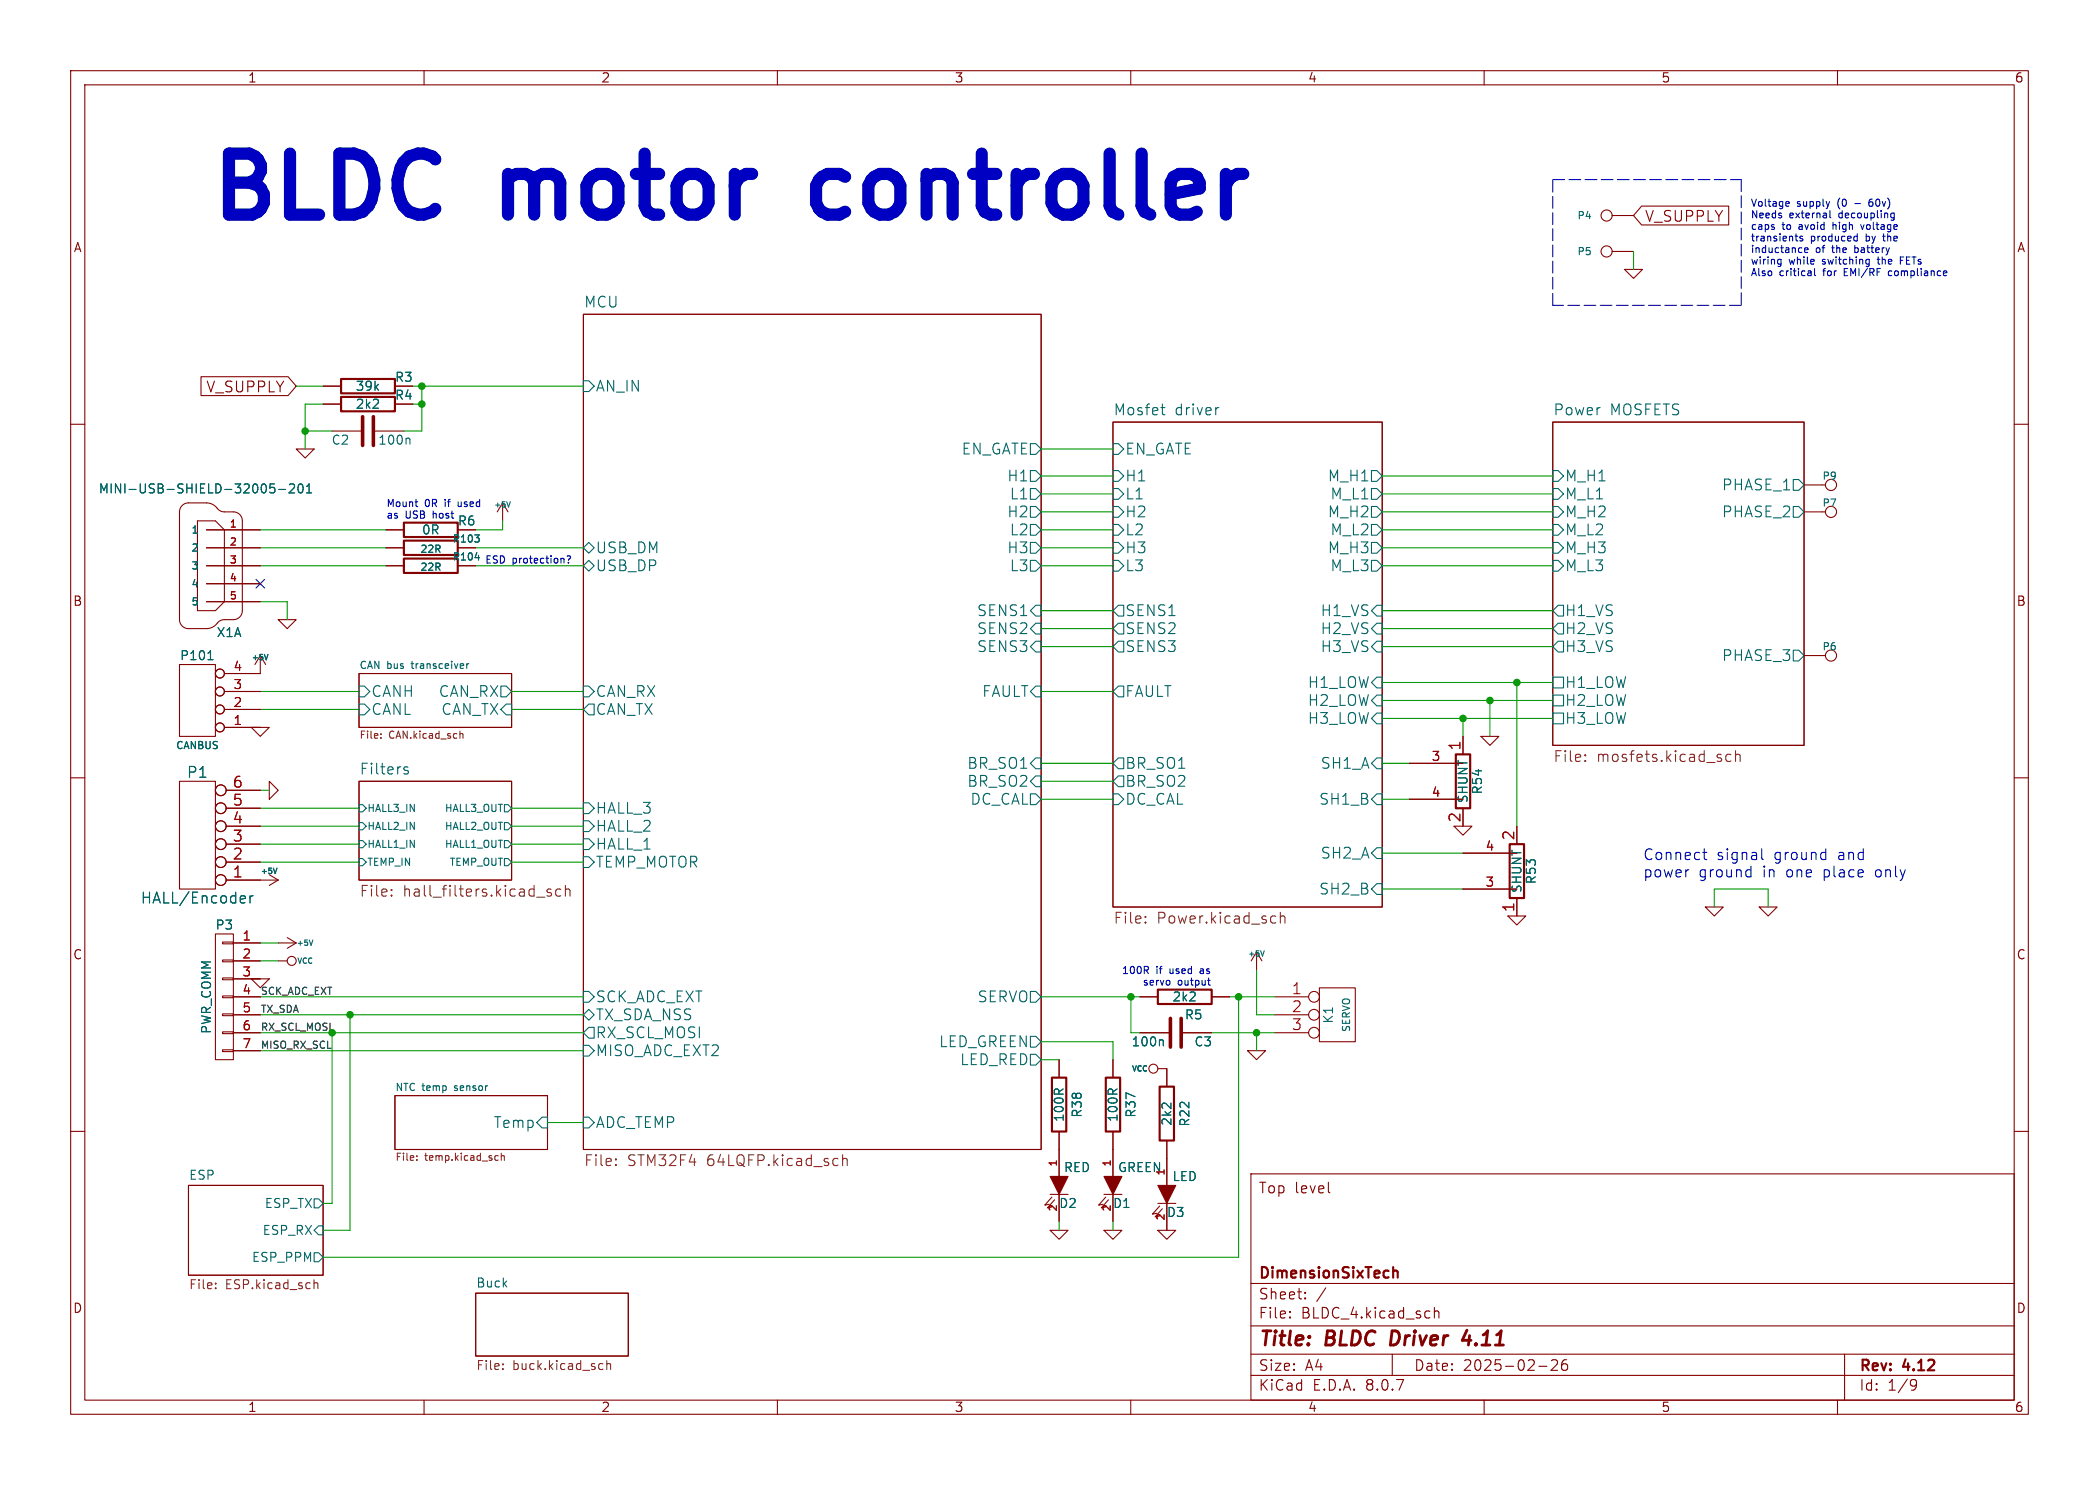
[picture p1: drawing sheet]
<svg xmlns="http://www.w3.org/2000/svg" width="297mm" height="210mm" viewBox="0 0 297 210" stroke-linecap="round" stroke-linejoin="round" font-family="sans-serif">
<g fill="none" stroke="#840000" stroke-width=".15">
<path d="M10 10h277v190h-277zM12 12h273v186h-273zM60 10v2M110 10v2M160 10v2M210 10v2M260 10v2M228.1 30.5h3M228.1 35.6h3M229.9 38.1h2.5l-1.3 1.3zM232.3 29.1h12.3v2.7h-12.3l-1.2-1.3zM28.4 53.3h12.4l1.1 1.3-1.1 1.3h-12.4z"/>
<path d="M45.7 54.6h2.6M45.7 57.2h2.6M82.5 44.5h64.8v118.1h-64.8zM157.5 59.7h38.1v68.6h-38.1zM219.7 59.7h35.6v45.7h-35.6zM10 60h2M25.8 71.5l.3-.3 .5-.1h2.7a2.51 2.51 0 0 1 1.8 1.1l.5 .2h1.4a1.27 1.27 0 0 1 1.3 1.3v12.7a1.27 1.27 0 0 1-1.3 1.2l-1.6 .1-.4 .2-.3 .3a1.92 1.92 0 0 1-1.5 .7h-2.5a1.27 1.27 0 0 1-1.3-1.3v-15.2l.1-.5zM27.9 73.7h2.6l1.2 1.2v10.2l-1.2 1.3h-2.6zM29.2 74.9h7.6M29.2 77.5h7.6M41.9 63.5h2.5l-1.2 1.3zM47 61h4.3"/>
<path d="M52.8 61h4.3M54.6 74.9h2.5M54.6 77.5h2.5M64.8 77.5h2.5M71.1 71.1l-.7 1.3M71.1 71.1v2.6M71.1 71.1l.8 1.3M255.3 72.4h3M255.3 68.6h3M285 60h2M25.4 94h5.1v10.1h-5.1zM29.2 80h7.6"/>
<path d="M29.2 82.6h7.6M29.2 85.1h7.6M31.7 97.8h5.1M36.8 92.7v2.6h-5.1M36.8 92.7l-.7 1.3M36.8 92.7l.8 1.3M39.4 87.6h2.5l-1.3 1.3zM50.8 95.3h21.6v7.6h-21.6zM54.6 80h2.5M64.8 80h2.5M255.3 92.7h3M10 110h2"/>
<path d="M25.4 110.5h5.1v15.2h-5.1zM31.7 102.9h5.1M31.7 100.3h5.1M32 119.4h4.8M32 116.8h4.8M32 114.3h4.8M32 111.8h4.8M35.6 102.9h2.5l-1.3 1.2zM38.1 110.5l1.3 1.3-1.3 1.2zM50.8 110.5h21.6v14h-21.6zM199.4 108h7.6M199.4 113h7.6"/>
<path d="M205.7 116.8h2.6l-1.3 1.3zM207 104.1v2.6M207 114.3v2.5M209.5 104.1h2.6l-1.3 1.3zM214.6 116.8v2.6M285 110h2M30.5 132.1h2.5v17.8h-2.5zM31.5 138.3h1.5v.3h-1.5zM31.5 135.8h1.5v.2h-1.5zM31.5 133.2h1.5v.3h-1.5zM32 124.5h7.4M32 121.9h4.8"/>
<path d="M33 135.9h3.8M33 133.4h3.8M33 138.4h3.8M35.6 138.4h2.5l-1.3 1.3zM38.1 123.7l1.3 .8M39.4 135.9h1.2M39.4 133.4h2.5M39.4 124.5l-1.3 .7M40.6 132.6l1.3 .8M41.9 133.4l-1.3 .7M177.8 134.6l.8 1.3M177.8 134.6v2.6"/>
<path d="M177.8 134.6l-.8 1.3M186.7 139.7h5.1v7.6h-5.1zM207 125.7h7.6M207 120.7h7.6M213.4 129.5h2.5l-1.3 1.3zM214.6 127v2.5M241.3 128.3h2.5l-1.2 1.2zM248.9 128.3h2.6l-1.3 1.2zM31.5 148.5h1.5v.2h-1.5zM31.5 145.9h1.5v.3h-1.5zM31.5 143.4h1.5v.2h-1.5zM31.5 140.8h1.5v.3h-1.5z"/>
<path d="M33 141h3.8M33 143.5h3.8M33 146.1h3.8M33 148.6h3.8M55.9 154.9h21.6v7.7h-21.6zM149.9 149.9v2.5M157.5 149.9v2.5M161.3 141h2.5M161.3 146.1h4.3M163.8 151.1h1.3v2.6M167.1 146.1h4.3M171.4 141h2.6"/>
<path d="M176.5 148.6h2.6l-1.3 1.3zM180.3 141h4.9M180.3 143.5h4.9M180.3 146.1h4.9M10 160h2M26.7 167.6h19v12.7h-19zM148.6 174h2.5l-1.2 1.3zM148.6 168.9h2.5M148.8 169.3l-1 1.1 .7-.1M149.2 169.7l-1 1.1 .6-.1M149.9 160v6.4M149.9 168.9v3.8"/>
<path d="M156.2 174h2.5l-1.2 1.3zM156.2 168.9h2.5M156.5 169.3l-1.1 1.1 .7-.1M156.8 169.7l-1 1.1 .7-.1M157.5 160v6.4M157.5 168.9v3.8M163.8 174h2.6l-1.3 1.3zM163.8 170.2h2.6M164.1 170.6l-1 1.1 .6-.1M164.5 170.9l-1.1 1.2 .7-.1M165.1 161.3v6.3M165.1 170.2v3.8"/>
<path d="M177 166h108v32h-108zM188 168.6l.2 .1M285 160h2M60 198v2M67.3 182.9h21.6v8.9h-21.6zM110 198v2M160 198v2M177 194.5h108M177 191.5h108M177 187.5h108M177 181.5h108M182.5 186.3h.1l-.1 .1"/>
<path d="M182.5 186.3v.1M182.5 185.5v.1M182.5 185.5h.1l-.1 .1M184.7 183.6v.1M184.7 183.6h-.1l.1 .1M184.7 182.8v.1M184.7 182.8h-.1l.1 .1M187.6 182.1l-1.3 2M197 191.5v3M203 184.9v1.5M203 185.5a.37 .37 0 0 1 .6 .1v.8M210 198v2"/>
<path d="M217.7 193.2h1.2M219.5 192.4l.2-.1 .5 .1a.41 .41 0 0 1 .1 .5l-.8 .9h.9M221.7 192.3a.59 .59 0 0 0-.7 .6v.6l.1 .2 .4 .1 .2-.1 .1-.5-.1-.3h-.5l-.2 .3M260 198v2M261 191.5v6.5M270.6 195.1h.3l.2 .1a.99 .99 0 0 1-.4 1.4h-.2M271.2 195.7l-.3 .3h-.3"/>
<circle cx="227.3" cy="35.6" r=".79"/>
<circle cx="227.3" cy="30.5" r=".79"/>
<circle cx="259.1" cy="68.6" r=".79"/>
<circle cx="259.1" cy="72.4" r=".79"/>
<circle cx="31.1" cy="97.8" r=".63"/>
<circle cx="31.1" cy="95.2" r=".63"/>
<circle cx="259.1" cy="92.7" r=".79"/>
<circle cx="31.1" cy="100.3" r=".63"/>
<circle cx="31.1" cy="102.9" r=".63"/>
<circle cx="31.2" cy="114.3" r=".76"/>
<circle cx="31.2" cy="111.8" r=".76"/>
<circle cx="31.2" cy="119.4" r=".76"/>
<circle cx="31.2" cy="116.8" r=".76"/>
<circle cx="31.2" cy="121.9" r=".76"/>
<circle cx="31.2" cy="124.5" r=".76"/>
<circle cx="41.3" cy="135.9" r=".63"/>
<circle cx="163.2" cy="151.1" r=".63"/>
<circle cx="185.9" cy="141" r=".76"/>
<circle cx="185.9" cy="143.5" r=".76"/>
<circle cx="185.9" cy="146" r=".76"/>
</g>
<path d="M197 188.2l-.3 2h.5M207.6 188.1l-.7 1.4h1.2M207.9 188.9l-.1 1.3" fill="none" stroke="#840000" stroke-width=".4"/>
<path d="M48.3 53.6h7.6v2h-7.6zM48.3 56.1h7.6v2.1h-7.6zM57.1 73.9h7.7v2h-7.7zM57.1 76.5h7.7v2h-7.7zM57.1 79h7.7v2h-7.7zM206 106.7h2v7.6h-2zM213.6 119.4h2v7.6h-2zM163.8 140h7.6v2h-7.6zM148.8 152.4h2.1v7.6h-2.1zM156.5 152.4h2v7.6h-2zM164.1 153.7h2v7.6h-2zM197.2 179.8l.1-.1 .4 .1 .1 .9" fill="none" stroke="#840000" stroke-width=".3"/>
<g fill="none" stroke="#006464" stroke-width=".15">
<path d="M82.5 53.8h.8l.8 .8-.8 .8h-.8zM164.3 57.6h.5M164.5 58.6l.3 .1M172.5 57.6l-.3 .1M38.8 68.4h-.6v.6l.2-.1 .4 .1 .1 .2-.1 .4-.1 .1h-.3l-.2-.1M39.4 69.2h1M41 68.6l.1-.2h.3l.2 .2 .1 .2-.1 .2-.7 .7h.8M42.3 68.5l.2-.1a.69 .69 0 0 1 .3 1.2l-.2 .1a.69 .69 0 0 1-.3-1.1zM43.4 69.7h.7M43.4 68.8l.3-.4v1.3M57.8 62l.2 .1v.7M67.2 75.6h.6l-.3 .4"/>
<path d="M67.2 78.9h.7M67.8 76.1v.5M72.2 71l-.2 .7M82.5 77.5l.8-.8 .8 .8-.8 .7zM145.8 79.2h.8l.7 .8-.7 .8h-.8zM145.8 74.2h.8l.7 .7-.7 .8h-.8zM145.8 69.1h.8l.7 .8-.7 .7h-.8zM145.8 76.7h.8l.7 .8-.7 .7h-.8zM145.8 71.6h.8l.7 .8-.7 .8h-.8zM145.8 66.5h.8l.7 .8-.7 .8h-.8zM145.8 62.7h.8l.7 .8-.7 .8h-.8zM157.5 62.7h.7l.8 .8-.8 .8h-.7z"/>
<path d="M157.5 66.5h.7l.8 .8-.8 .8h-.7zM157.5 69.1h.7l.8 .8-.8 .7h-.7zM157.5 71.6h.7l.8 .8-.8 .8h-.7zM157.5 74.2h.7l.8 .7-.8 .8h-.7zM157.5 76.7h.7l.8 .8-.8 .7h-.7zM157.5 79.2h.7l.8 .8-.8 .8h-.7zM194.1 66.5h.7l.8 .8-.8 .8h-.7zM194.1 69.1h.7l.8 .8-.8 .7h-.7zM194.1 71.6h.7l.8 .8-.8 .8h-.7zM194.1 74.2h.7l.8 .7-.8 .8h-.7zM194.1 76.7h.7l.8 .8-.8 .7h-.7zM194.1 79.2h.7l.8 .8-.8 .8h-.7z"/>
<path d="M219.7 66.5h.8l.7 .8-.7 .8h-.8zM219.7 69.1h.8l.7 .8-.7 .7h-.8zM219.7 71.6h.8l.7 .8-.7 .8h-.8zM219.7 74.2h.8l.7 .7-.7 .8h-.8zM219.7 76.7h.8l.7 .8-.7 .7h-.8zM219.7 79.2h.8l.7 .8-.7 .8h-.8zM253.7 67.8h.8l.8 .8-.8 .7h-.8zM253.7 71.6h.8l.8 .8-.8 .8h-.8zM29.4 93.3h.7M37.9 92.5l-.2 .8M50.8 97h.8l.7 .8-.7 .8h-.8zM50.8 99.6h.8l.7 .7-.7 .8h-.8z"/>
<path d="M66 93.9v.6M66.3 93.9l-.3 .1M70.9 97h.7l.8 .8-.8 .8h-.7zM71.6 99.6h.8v1.5h-.8l-.7-.8zM82.5 80l.8-.8 .8 .8-.8 .8zM82.5 97h.8l.8 .8-.8 .8h-.8zM83.3 99.6h.8v1.5h-.8l-.8-.8zM146.6 97h.7v1.6h-.7l-.8-.8zM146.6 90.7h.7v1.5h-.7l-.8-.8zM146.6 88.1h.7v1.6h-.7l-.8-.8zM146.6 85.6h.7v1.5h-.7l-.8-.7zM158.2 97h.8v1.6h-.8l-.7-.8z"/>
<path d="M158.2 85.6h.8v1.5h-.8l-.7-.7zM158.2 88.1h.8v1.6h-.8l-.7-.8zM158.2 90.7h.8v1.5h-.8l-.7-.8zM194.1 96.5l.7-.7h.8v1.5h-.8zM194.8 98.3h.8v1.5h-.8l-.7-.7zM194.8 85.6h.8v1.5h-.8l-.7-.7zM194.8 88.1h.8v1.6h-.8l-.7-.8zM194.8 90.7h.8v1.5h-.8l-.7-.8zM219.7 95.8h1.5v1.5h-1.5zM219.7 98.3h1.5v1.5h-1.5zM220.5 85.6h.7v1.5h-.7l-.8-.7zM220.5 88.1h.7v1.6h-.7l-.8-.8z"/>
<path d="M220.5 90.7h.7v1.5h-.7l-.8-.8zM253.7 91.9h.8l.8 .8-.8 .8h-.8zM50.8 113.8h.5l.5 .5-.5 .5h-.5zM50.8 116.3h.5l.5 .5-.5 .5h-.5zM50.8 118.9h.5l.5 .5-.5 .5h-.5zM57.2 108.9l.5 .1 .1 .2-.2 .3-.5-.1M57.2 108.5l.2-.1 .3 .1M71.4 113.8h.5l.5 .5-.5 .5h-.5zM71.4 116.3h.5l.5 .5-.5 .5h-.5zM71.4 118.9h.5l.5 .5-.5 .5h-.5zM82.5 118.6h.8l.8 .8-.8 .7h-.8zM82.5 116.1h.8l.8 .7-.8 .8h-.8z"/>
<path d="M82.5 113.5h.8l.8 .8-.8 .8h-.8zM145.8 112.3h.8l.7 .7-.7 .8h-.8zM146.6 107.2h.7v1.5h-.7l-.8-.7zM146.6 109.7h.7v1.6h-.7l-.8-.8zM157.5 112.3h.7l.8 .7-.8 .8h-.7zM157.5 108l.7-.8h.8v1.5h-.8zM158.2 109.7h.8v1.6h-.8l-.7-.8zM194.1 108l.7-.8h.8v1.5h-.8zM194.1 113l.7-.7h.8v1.5h-.8zM194.8 100.8h.8v1.6h-.8l-.7-.8zM194.8 119.9h.8v1.5h-.8l-.7-.7zM219.7 100.8h1.5v1.6h-1.5z"/>
<path d="M34.2 126.7l.5 .1v.2l-.7 .2M34.7 127.6l-.5 .1M35.4 126.7v1M35.8 126.7l-.3 .1-.1 .2M39.2 122.8l-.3 .7M44.3 132.9l-.3 .8M50.8 121.4h.5l.5 .5-.5 .5h-.5zM71.4 121.4h.5l.5 .5-.5 .5h-.5zM82.5 121.2h.8l.8 .7-.8 .8h-.8zM178.9 134.5l-.3 .7M194.8 125h.8v1.5h-.8l-.7-.8zM76.7 158h.8v1.5h-.8l-.8-.7z"/>
<path d="M82.5 158h.8l.8 .8-.8 .7h-.8zM82.5 140.2h.8l.8 .8-.8 .7h-.8zM82.5 147.8h.8l.8 .8-.8 .8h-.8zM82.5 146.1l.8-.8h.8v1.5h-.8zM83.3 142.7l.8 .8-.8 .8-.8-.8zM145.8 140.2h.8l.7 .8-.7 .7h-.8zM145.8 149.1h.8l.7 .8-.7 .7h-.8zM145.8 146.6h.8l.7 .7-.7 .8h-.8zM164.4 147.1l.2 .1v.7M44.4 174l.7-.6h.6v1.2h-.6zM44.4 169.5h.7l.6 .7-.6 .6h-.7zM44.4 177.2h.7l.6 .6-.6 .6h-.7z"/>
</g>
<g fill="none" stroke="#725600" stroke-width=".15">
<path d="M53.9 104.3v.1M53.9 103.8v.1M65.1 103.8h.4v.6M224.3 107.5l.1 .1-.1 .1M224.3 107.5l-.1 .1 .1 .1M224.3 106.7v.2M224.3 107.5v.2M224.3 106.7l.1 .1-.1 .1M224.3 106.7l-.1 .1 .1 .1M244.9 106.7h-.4l-.3 .3v.4l.1 .2 .2 .1 .4-.1M245.6 106.8a.38 .38 0 0 1 .6 .1v.8M245.6 106.2v1.5"/>
<path d="M55.4 126.6l.1 .1h-.1M55.4 126.6l-.1 .1h.1M55.4 125.8v.1M55.4 126.6v.1M55.4 125.8l.1 .1h-.1M55.4 125.8l-.1 .1h.1M78 125.8l-.4-.1-.2 .2 .1 .3 .5 .1v.1v.3h-.2h-.4M79.3 125.8l-.4-.1-.3 .3v.4l.2 .3h.1h.4M80 125.9a.38 .38 0 0 1 .7 0v.8M80 125.2v1.5M162.1 130.4l.1 .1h-.1M162.1 130.4l-.1 .1h.1"/>
<path d="M162.1 129.6v.1M162.1 130.4v.1M162.1 129.6l.1 .1h-.1M162.1 129.6l-.1 .1h.1M180.1 129.5l.4 .1M180.5 130.5h-.4M181.2 129.7a.38 .38 0 0 1 .6 0v.8M181.2 129v1.5M59 164v.1M59 163.5v.1M70.2 163.4l.3 .1M70.5 164.1h-.3"/>
<path d="M70.9 163.5l.2-.1 .2 .1 .1 .6M70.9 163.1v1M87.1 164.7l.1 .1h-.1M87.1 164.7v.1M87.1 163.9v.1M87.1 163.9l.1 .1h-.1M119.2 163.3v1.5M119.2 164a.38 .38 0 0 1 .7 0v.8M30.5 182.1v.1M30.5 181.5v.1M44.4 181v1.2M44.4 181.5l.2-.1 .3 .1 .1 .7"/>
<path d="M71.2 193.6v.1M71.2 192.9v.1M84.9 192.8l.4 .1M85.3 193.6l-.4 .1M85.9 193l.1-.2 .3 .1 .1 .8M85.9 192.4v1.3"/>
</g>
<path d="M51.3 58.9v4.1M52.8 58.9v4.1M165.6 144v4.1M167.1 144v4.1" fill="none" stroke="#840000" stroke-width=".51"/>
<g fill="#840000" stroke="#840000" stroke-width=".15">
<path d="M148.6 166.4h2.5l-1.2 2.5z"/>
<path d="M156.2 166.4h2.5l-1.2 2.5z"/>
<path d="M163.8 167.6h2.6l-1.3 2.6z"/>
</g>
<path d="M115.9 25.4l-.4 .8v2.5l.4 .8" fill="none" stroke="#0000c2" stroke-width="1.7"/>
<g fill="none" stroke="#0000c2" stroke-width=".15">
<path d="M251 32.2v.2M251.7 36.7h.3M252 36.7v.8l-.1 .1M252 37.3l-.3 .1M252.8 28.5h.3l.1 .2-.5 .1M253.1 29.1l-.3 .1M254 33.4h.4M254.2 34l.2 .1M254.9 35l.1 .1M255 35.7h-.1M255.1 33.5l-.3-.1-.1 .1v.2l.4 .1v.2h-.4M255.3 35.4l.5-.1v-.2l-.3-.1-.2 .2 .1 .5h.4"/>
<path d="M256.2 38.4l.1 .6M256.3 38.9l-.1 .1M256.3 38.6h-.1M256.7 38v.8l.2 .2M258.9 28.5l-.3 .7M258.9 29.8v.9l.2 .1M259.4 31.4v1M259.4 31.8v.1M261 38.5h.3M261 38v1h.4M262.5 34.7v1M262.5 35.7h.1"/>
<path d="M262.5 33.4l.3 .1M262.6 35l-.1 .1M262.8 34l-.3 .1M262.8 33.1v1M263.3 31.8l.2 .6 .3-.6M264.2 36.7h.3M264.5 37.3l-.3 .1M264.5 36.7l-.1 .9M264.7 28.2h-.1a.68 .68 0 0 0 0 1h.2M264.8 28.5h-.2l-.2 .2M265.6 36.7h.4M266.4 33.4h.4"/>
<path d="M267.6 38.3h-.2l-.2 .2v.4l.4 .1M267.6 30.8h.4M267.6 30.2h.4M268 30.1v.9l-.1 .1M268.9 36.8h.3M269.4 36.3h-.5v1.1M58.7 71h.4M58.9 71.6h.2M64.8 71l.1 .6M80.2 78.7l.4-.1 .1 .2-.3 .4M80.4 79.5v.1M162.2 137.2l.3 .5"/>
<path d="M162.4 136.7l.1 .2-.1 .2M165.4 138.7l.1 .1-.1 .5M170.9 138.6h.4M171 139.2l.3 .1M238.8 123h.2M240.9 120.5h.6M241.1 120v1.3l.1 .2 .3 .1M247.3 123l.5 .1M247.8 122.5v1.5M247.8 123.9l-.5 .1M249.3 120v1.3l.2 .3M258.2 120.5l.1 .1"/>
<path d="M258.3 120v1.6M258.3 121.5l-.1 .1"/>
</g>
<path d="M219.7 25.4h26.7M246.4 25.4v17.8M219.7 43.2v-17.8M246.4 43.2h-26.7" fill="none" stroke="#0000c2" stroke-width=".15" stroke-dasharray="1.7 .6"/>
<g fill="none" stroke="#009600" stroke-width=".15">
<path d="M231.1 35.6v2.5M41.9 54.6h3.8M45.7 57.2h-2.5v6.3M58.4 54.6h24.1M58.4 57.2h1.3M59.7 54.6v6.4h-2.6M36.8 74.9h17.8M36.8 77.5h17.8M43.2 61h3.8M67.3 77.5h15.2M71.1 73.7v1.2h-3.8M147.3 74.9h10.2"/>
<path d="M147.3 72.4h10.2M147.3 67.3h10.2M147.3 69.9h10.2M147.3 77.5h10.2M147.3 63.5h10.2M195.6 74.9h24.1M195.6 72.4h24.1M195.6 67.3h24.1M195.6 69.9h24.1M195.6 77.5h24.1M36.8 85.1h3.8v2.5M36.8 97.8h14"/>
<path d="M36.8 80h17.8M67.3 80h15.2M72.4 97.8h10.1M147.3 97.8h10.2M147.3 80h10.2M147.3 86.4h10.2M147.3 88.9h10.2M147.3 91.4h10.2M195.6 80h24.1M195.6 86.4h24.1M195.6 88.9h24.1M195.6 91.4h24.1"/>
<path d="M195.6 96.5h24.1M195.6 99.1h24.1M210.8 99.1v5M214.6 96.5v20.3M36.8 100.3h14M36.8 116.8h14M36.8 114.3h14M36.8 119.4h14M36.8 111.8h1.3M72.4 100.3h10.1M72.4 116.8h10.1M72.4 114.3h10.1"/>
<path d="M72.4 119.4h10.1M147.3 113h10.2M147.3 108h10.2M147.3 110.5h10.2M195.6 113h3.8M195.6 108h3.8M195.6 101.6h24.1M207 101.6v2.5M36.8 135.9h2.6M36.8 133.4h2.6M36.8 121.9h14M72.4 121.9h10.1"/>
<path d="M177.8 137.2v6.3h2.5M195.6 125.7h11.4M195.6 120.7h11.4M242.6 128.3v-2.6h7.6v2.6M36.8 141h45.7M36.8 146.1h45.7M36.8 143.5h45.7M36.8 148.6h45.7M47 146.1v24.1h-1.3M49.5 143.5v30.5h-3.8M77.5 158.8h5M147.3 141h14"/>
<path d="M147.3 149.9h2.6M147.3 147.3h10.2v2.6M160 141v5.1h1.3M171.4 146.1h8.9M174 141h6.3M175.3 141v36.8h-129.6M177.8 146.1v2.5M149.9 172.7v1.3M157.5 172.7v1.3"/>
</g>
<path d="M36.2 81.9l1.2 1.3M37.4 81.9l-1.2 1.3" fill="none" stroke="#000084" stroke-width=".15"/>
<g fill="#009600" stroke="#009600" stroke-width=".15">
<circle cx="214.6" cy="96.5" r=".46"/>
<circle cx="43.2" cy="61" r=".46"/>
<circle cx="59.7" cy="57.2" r=".46"/>
<circle cx="59.7" cy="54.6" r=".46"/>
<circle cx="160" cy="141" r=".46"/>
<circle cx="210.8" cy="99.1" r=".46"/>
<circle cx="207" cy="101.6" r=".46"/>
<circle cx="47" cy="146.1" r=".46"/>
<circle cx="49.5" cy="143.5" r=".46"/>
<circle cx="177.8" cy="146.1" r=".46"/>
<circle cx="175.3" cy="141" r=".46"/>
</g>
<g font-size="12" fill="#0000c2">
<text x="29.2" y="31.5">BLDC</text>
<text x="72.1" y="31.5">motor</text>
<text x="119.6" y="31.5">controller</text>
</g>
<g font-size="2.8" fill="#840000">
<text x="178" y="190.9">Title:</text>
<text x="187.7" y="190.9">BLDC</text>
<text x="197.6" y="190.9">Driver</text>
<text x="208.6" y="190.9">4.11</text>
</g>
<g font-size="2.1" fill="#840000">
<text x="232.7" y="31.6">V_SUPPLY</text>
<text x="29.1" y="55.7">V_SUPPLY</text>
<text x="178" y="169">Top</text>
<text x="183.2" y="169">level</text>
<text x="178" y="184">Sheet:</text>
<text x="178" y="181.2">DimensionSixTech</text>
<text x="178" y="186.7">File:</text>
<text x="184.1" y="186.7">BLDC_4.kicad_sch</text>
<text x="178" y="196.9">KiCad</text>
<text x="178" y="194.1">Size:</text>
<text x="184.7" y="194.1">A4</text>
<text x="185.7" y="196.9">E.D.A.</text>
<text x="193.3" y="196.9">8.0.7</text>
<text x="200" y="194.1">Date:</text>
<text x="207" y="194.1">2025-02-26</text>
<text x="263" y="194.3">Rev:</text>
<text x="263" y="196.9">Id:</text>
<text x="267.1" y="196.9">1/9</text>
<text x="269.4" y="194.3">4.12</text>
</g>
<g font-size="2.1" fill="#006464">
<text x="82.5" y="43.6">MCU</text>
<text x="84.2" y="55.6">AN_IN</text>
<text x="157.5" y="58.9">Mosfet</text>
<text x="166.2" y="58.9">driver</text>
<text x="219.7" y="58.9">Power</text>
<text x="227.8" y="58.9">MOSFETS</text>
<text x="136" y="64.5">EN_GATE</text>
<text x="159.1" y="64.5">EN_GATE</text>
<text x="142.5" y="68.3">H1</text>
<text x="142.8" y="70.8">L1</text>
<text x="159.1" y="68.3">H1</text>
<text x="159.1" y="70.8">L1</text>
<text x="187.8" y="68.3">M_H1</text>
<text x="188.2" y="70.8">M_L1</text>
<text x="221.4" y="68.3">M_H1</text>
<text x="221.4" y="70.8">M_L1</text>
<text x="243.6" y="69.6">PHASE_1</text>
<text x="142.5" y="73.4">H2</text>
<text x="142.8" y="75.9">L2</text>
<text x="159.1" y="73.4">H2</text>
<text x="159.1" y="75.9">L2</text>
<text x="187.8" y="73.4">M_H2</text>
<text x="188.2" y="75.9">M_L2</text>
<text x="221.4" y="73.4">M_H2</text>
<text x="221.4" y="75.9">M_L2</text>
<text x="243.6" y="73.4">PHASE_2</text>
<text x="84.2" y="78.5">USB_DM</text>
<text x="84.2" y="81">USB_DP</text>
<text x="142.5" y="78.5">H3</text>
<text x="142.8" y="81">L3</text>
<text x="159.1" y="78.5">H3</text>
<text x="159.1" y="81">L3</text>
<text x="187.8" y="78.5">M_H3</text>
<text x="188.2" y="81">M_L3</text>
<text x="221.4" y="78.5">M_H3</text>
<text x="221.4" y="81">M_L3</text>
<text x="138.2" y="89.9">SENS2</text>
<text x="138.2" y="87.4">SENS1</text>
<text x="159.1" y="87.4">SENS1</text>
<text x="159.1" y="89.9">SENS2</text>
<text x="186.8" y="87.4">H1_VS</text>
<text x="186.8" y="89.9">H2_VS</text>
<text x="221.4" y="87.4">H1_VS</text>
<text x="221.4" y="89.9">H2_VS</text>
<text x="138.2" y="92.4">SENS3</text>
<text x="159.1" y="92.4">SENS3</text>
<text x="186.8" y="92.4">H3_VS</text>
<text x="221.4" y="92.4">H3_VS</text>
<text x="243.6" y="93.7">PHASE_3</text>
<text x="52.4" y="98.8">CANH</text>
<text x="52.4" y="101.3">CANL</text>
<text x="62" y="98.8">CAN_RX</text>
<text x="62.4" y="101.3">CAN_TX</text>
<text x="84.2" y="98.8">CAN_RX</text>
<text x="84.2" y="101.3">CAN_TX</text>
<text x="138.9" y="98.8">FAULT</text>
<text x="159.1" y="98.8">FAULT</text>
<text x="185" y="97.5">H1_LOW</text>
<text x="185" y="100.1">H2_LOW</text>
<text x="221.4" y="97.5">H1_LOW</text>
<text x="221.4" y="100.1">H2_LOW</text>
<text x="185" y="102.6">H3_LOW</text>
<text x="221.4" y="102.6">H3_LOW</text>
<text x="26.4" y="110.2">P1</text>
<text x="50.8" y="109.7">Filters</text>
<text x="136.8" y="108.9">BR_SO1</text>
<text x="136.8" y="111.5">BR_SO2</text>
<text x="159.1" y="108.9">BR_SO1</text>
<text x="159.1" y="111.5">BR_SO2</text>
<text x="186.8" y="108.9">SH1_A</text>
<text x="84.2" y="117.8">HALL_2</text>
<text x="84.2" y="115.3">HALL_3</text>
<text x="137.2" y="114">DC_CAL</text>
<text x="159.1" y="114">DC_CAL</text>
<text x="186.6" y="114">SH1_B</text>
<text x="84.2" y="120.4">HALL_1</text>
<text x="84.2" y="122.9">TEMP_MOTOR</text>
<text x="186.8" y="121.6">SH2_A</text>
<text x="19.8" y="128">HALL/Encoder</text>
<text x="186.6" y="126.7">SH2_B</text>
<text x="84.2" y="142">SCK_ADC_EXT</text>
<text x="138.3" y="142">SERVO</text>
<text x="84.2" y="149.6">MISO_ADC_EXT2</text>
<text x="84.2" y="147">RX_SCL_MOSI</text>
<text x="84.2" y="144.5">TX_SDA_NSS</text>
<text x="132.8" y="148.3">LED_GREEN</text>
<text x="135.8" y="150.9">LED_RED</text>
<text x="69.8" y="159.7">Temp</text>
<text x="84.2" y="159.7">ADC_TEMP</text>
</g>
<g font-size="2.1" fill="#a90000">
<text x="206.8" y="106.2" transform="rotate(-90 206.8 106.2)">1</text>
<text x="32.9" y="111.5">6</text>
<text x="32.9" y="119.1">3</text>
<text x="32.9" y="116.6">4</text>
<text x="32.9" y="114">5</text>
<text x="206.8" y="116.4" transform="rotate(-90 206.8 116.4)">2</text>
<text x="214.4" y="118.9" transform="rotate(-90 214.4 118.9)">2</text>
<text x="32.9" y="124.2">1</text>
<text x="32.9" y="121.7">2</text>
<text x="214.4" y="129.1" transform="rotate(-90 214.4 129.1)">1</text>
<text x="182.7" y="140.7">1</text>
<text x="182.7" y="143.3">2</text>
<text x="182.7" y="145.8">3</text>
</g>
<g font-size="2.1" fill="#725600">
<text x="219.7" y="108.1">File:</text>
<text x="225.9" y="108.1">mosfets.kicad_sch</text>
<text x="50.8" y="127.1">File:</text>
<text x="57" y="127.1">hall_filters.kicad_sch</text>
<text x="157.5" y="130.9">File:</text>
<text x="163.7" y="130.9">Power.kicad_sch</text>
<text x="82.5" y="165.2">File:</text>
<text x="88.7" y="165.2">STM32F4</text>
<text x="100.1" y="165.2">64LQFP.kicad_sch</text>
</g>
<g font-size="2.1" fill="#0000c2">
<text x="232.4" y="121.8">Connect</text>
<text x="232.4" y="124.2">power</text>
<text x="240.3" y="124.2">ground</text>
<text x="242.9" y="121.8">signal</text>
<text x="249.5" y="124.2">in</text>
<text x="251.1" y="121.8">ground</text>
<text x="252.9" y="124.2">one</text>
<text x="258.3" y="124.2">place</text>
<text x="260.2" y="121.8">and</text>
<text x="265.8" y="124.2">only</text>
</g>
<g font-size="1.8" fill="#840000">
<text x="35" y="11.9">1</text>
<text x="85" y="11.9">2</text>
<text x="135" y="11.9">3</text>
<text x="185" y="11.9">4</text>
<text x="235" y="11.9">5</text>
<text x="285" y="11.9">6</text>
<text x="10.3" y="35.9">A</text>
<text x="285.3" y="35.9">A</text>
<text x="55.8" y="54.2">R3</text>
<text x="55.8" y="56.7">R4</text>
<text x="64.7" y="74.5">R6</text>
<text x="10.3" y="85.9">B</text>
<text x="285.3" y="85.9">B</text>
<text x="10.3" y="135.9">C</text>
<text x="285.3" y="135.9">C</text>
<text x="10.3" y="185.9">D</text>
<text x="285.3" y="185.9">D</text>
<text x="35" y="199.9">1</text>
<text x="85" y="199.9">2</text>
<text x="135" y="199.9">3</text>
<text x="185" y="199.9">4</text>
<text x="235" y="199.9">5</text>
<text x="285" y="199.9">6</text>
</g>
<g font-size="1.8" fill="#006464">
<text x="50.2" y="55.5">39k</text>
<text x="50.2" y="58">2k2</text>
<text x="46.8" y="63.1">C2</text>
<text x="53.4" y="63.1">100n</text>
<text x="13.9" y="70">MINI-USB-SHIELD-32005-201</text>
<text x="59.6" y="75.8">0R</text>
<text x="25.4" y="93.6">P101</text>
<text x="30.6" y="90.3">X1A</text>
<text x="207.9" y="113.7" transform="rotate(-90 207.9 113.7)">SHUNT</text>
<text x="209.9" y="112.4" transform="rotate(-90 209.9 112.4)">R54</text>
<text x="217.5" y="125.1" transform="rotate(-90 217.5 125.1)">R53</text>
<text x="30.4" y="131.7">P3</text>
<text x="215.5" y="126.4" transform="rotate(-90 215.5 126.4)">SHUNT</text>
<text x="165.8" y="141.8">2k2</text>
<text x="30.1" y="146.3" transform="rotate(-90 30.1 146.3)">PWR_COMM</text>
<text x="160" y="148.2">100n</text>
<text x="167.6" y="144.4">R5</text>
<text x="168.9" y="148.2">C3</text>
<text x="188.8" y="144.9" transform="rotate(-90 188.8 144.9)">K1</text>
<text x="150.7" y="158.8" transform="rotate(-90 150.7 158.8)">100R</text>
<text x="153.3" y="158.2" transform="rotate(-90 153.3 158.2)">R38</text>
<text x="158.3" y="158.8" transform="rotate(-90 158.3 158.8)">100R</text>
<text x="160.9" y="158.2" transform="rotate(-90 160.9 158.2)">R37</text>
<text x="166" y="159.3" transform="rotate(-90 166 159.3)">2k2</text>
<text x="168.5" y="159.4" transform="rotate(-90 168.5 159.4)">R22</text>
<text x="26.7" y="166.9">ESP</text>
<text x="150.5" y="166">RED</text>
<text x="158.1" y="166">GREEN</text>
<text x="165.8" y="167.2">LED</text>
<text x="37.4" y="171">ESP_TX</text>
<text x="149.8" y="171">D2</text>
<text x="157.4" y="171">D1</text>
<text x="165" y="172.3">D3</text>
<text x="35.6" y="178.7">ESP_PPM</text>
<text x="37.1" y="174.9">ESP_RX</text>
<text x="67.3" y="182.2">Buck</text>
</g>
<g font-size="1.8" fill="#a90000">
<text x="32.9" y="95">4</text>
<text x="32.9" y="100.1">2</text>
<text x="32.9" y="97.5">3</text>
<text x="32.9" y="102.6">1</text>
<text x="202.5" y="107.7">3</text>
<text x="202.5" y="112.8">4</text>
<text x="210.1" y="125.5">3</text>
<text x="210.1" y="120.4">4</text>
<text x="34.2" y="133.1">1</text>
<text x="34.2" y="135.6">2</text>
<text x="34.2" y="138.2">3</text>
<text x="34.2" y="140.7">4</text>
<text x="34.2" y="143.3">5</text>
<text x="34.2" y="145.8">6</text>
<text x="34.2" y="148.3">7</text>
</g>
<g font-size="1.8" fill="#725600">
<text x="26.7" y="182.7">File:</text>
<text x="31.9" y="182.7">ESP.kicad_sch</text>
<text x="67.3" y="194.1">File:</text>
<text x="72.5" y="194.1">buck.kicad_sch</text>
</g>
<g font-size="1.4" fill="#0000c2">
<text x="247.6" y="29.3">Voltage</text>
<text x="254.3" y="29.3">supply</text>
<text x="260.2" y="29.3">(0</text>
<text x="262.9" y="29.3">-</text>
<text x="265.2" y="29.3">60v)</text>
<text x="247.6" y="30.9">Needs</text>
<text x="247.6" y="32.6">caps</text>
<text x="247.6" y="34.2">transients</text>
<text x="247.6" y="35.8">inductance</text>
<text x="252.2" y="32.6">to</text>
<text x="253.2" y="30.9">external</text>
<text x="254.7" y="32.6">avoid</text>
<text x="256.2" y="34.2">produced</text>
<text x="257" y="35.8">of</text>
<text x="259.5" y="35.8">the</text>
<text x="259.8" y="32.6">high</text>
<text x="260.4" y="30.9">decoupling</text>
<text x="262.9" y="35.8">battery</text>
<text x="264.1" y="32.6">voltage</text>
<text x="264.2" y="34.2">by</text>
<text x="266.9" y="34.2">the</text>
<text x="247.6" y="37.5">wiring</text>
<text x="247.6" y="39.1">Also</text>
<text x="251.8" y="39.1">critical</text>
<text x="253.2" y="37.5">while</text>
<text x="258.1" y="37.5">switching</text>
<text x="258.2" y="39.1">for</text>
<text x="261.4" y="39.1">EMI/RF</text>
<text x="266.2" y="37.5">the</text>
<text x="267.9" y="39.1">compliance</text>
<text x="269.6" y="37.5">FETs</text>
<text x="54.6" y="71.8">Mount</text>
<text x="60.1" y="71.8">0R</text>
<text x="63.1" y="71.8">if</text>
<text x="65.2" y="71.8">used</text>
<text x="54.6" y="73.4">as</text>
<text x="57.4" y="73.4">USB</text>
<text x="61.5" y="73.4">host</text>
<text x="68.6" y="79.8">ESD</text>
<text x="72.5" y="79.8">protection?</text>
<text x="158.6" y="137.8">100R</text>
<text x="163.6" y="137.8">if</text>
<text x="165.7" y="137.8">used</text>
<text x="170.2" y="137.8">as</text>
<text x="161.6" y="139.5">servo</text>
<text x="166.6" y="139.5">output</text>
</g>
<g font-size="1.4" fill="#006464">
<text x="223.1" y="31.2">P4</text>
<text x="223.1" y="36.3">P5</text>
<text x="257.8" y="68">P9</text>
<text x="257.8" y="71.9">P7</text>
<text x="27" y="75.7">1</text>
<text x="64" y="76.9">R103</text>
<text x="27" y="78.2">2</text>
<text x="27" y="80.7">3</text>
<text x="27" y="83.3">4</text>
<text x="59.4" y="78.4">22R</text>
<text x="59.4" y="80.9">22R</text>
<text x="64" y="79.5">R104</text>
<text x="27" y="85.8">5</text>
<text x="50.8" y="94.7">CAN</text>
<text x="54.8" y="94.7">bus</text>
<text x="58.5" y="94.7">transceiver</text>
<text x="257.8" y="92.2">P6</text>
<text x="24.8" y="106.1">CANBUS</text>
<text x="51.9" y="115">HALL3_IN</text>
<text x="51.9" y="117.6">HALL2_IN</text>
<text x="62.8" y="115">HALL3_OUT</text>
<text x="62.8" y="117.6">HALL2_OUT</text>
<text x="51.9" y="120.1">HALL1_IN</text>
<text x="51.9" y="122.7">TEMP_IN</text>
<text x="62.8" y="120.1">HALL1_OUT</text>
<text x="63.5" y="122.7">TEMP_OUT</text>
<text x="191.2" y="146.1" transform="rotate(-90 191.2 146.1)">SERVO</text>
<text x="55.9" y="154.4">NTC temp</text>
<text x="64.5" y="154.4">sensor</text>
</g>
<g font-size="1.4" fill="#a90000">
<text x="32.4" y="74.7">1</text>
<text x="32.4" y="77.2">2</text>
<text x="32.4" y="79.8">3</text>
<text x="32.4" y="82.3">4</text>
<text x="32.4" y="84.8">5</text>
<text x="149.6" y="165.1" transform="rotate(-90 149.6 165.1)">1</text>
<text x="157.2" y="165.1" transform="rotate(-90 157.2 165.1)">1</text>
<text x="164.8" y="166.3" transform="rotate(-90 164.8 166.3)">1</text>
<text x="149.6" y="171.4" transform="rotate(-90 149.6 171.4)">2</text>
<text x="157.2" y="171.4" transform="rotate(-90 157.2 171.4)">2</text>
<text x="164.8" y="172.7" transform="rotate(-90 164.8 172.7)">2</text>
</g>
<g font-size="1.4" fill="#725600">
<text x="50.8" y="104.8">File:</text>
<text x="55.1" y="104.8">CAN.kicad_sch</text>
<text x="55.9" y="164.5">File:</text>
<text x="60.1" y="164.5">temp.kicad_sch</text>
</g>
<g font-size="1.4" fill="#0f0f0f">
<text x="36.8" y="143.3">TX_SDA</text>
<text x="36.8" y="140.8">SCK_ADC_EXT</text>
<text x="36.8" y="145.8">RX_SCL_MOSI</text>
<text x="36.8" y="148.4">MISO_RX_SCL</text>
</g>
<g font-size="1.1" fill="#006464">
<text x="69.8" y="72">+5V</text>
<text x="35.5" y="93.6">+5V</text>
<text x="36.8" y="123.8">+5V</text>
<text x="41.9" y="134">+5V</text>
<text x="41.9" y="136.5">VCC</text>
<text x="176.5" y="135.5">+5V</text>
<text x="160" y="151.7">VCC</text>
</g>
</svg>
